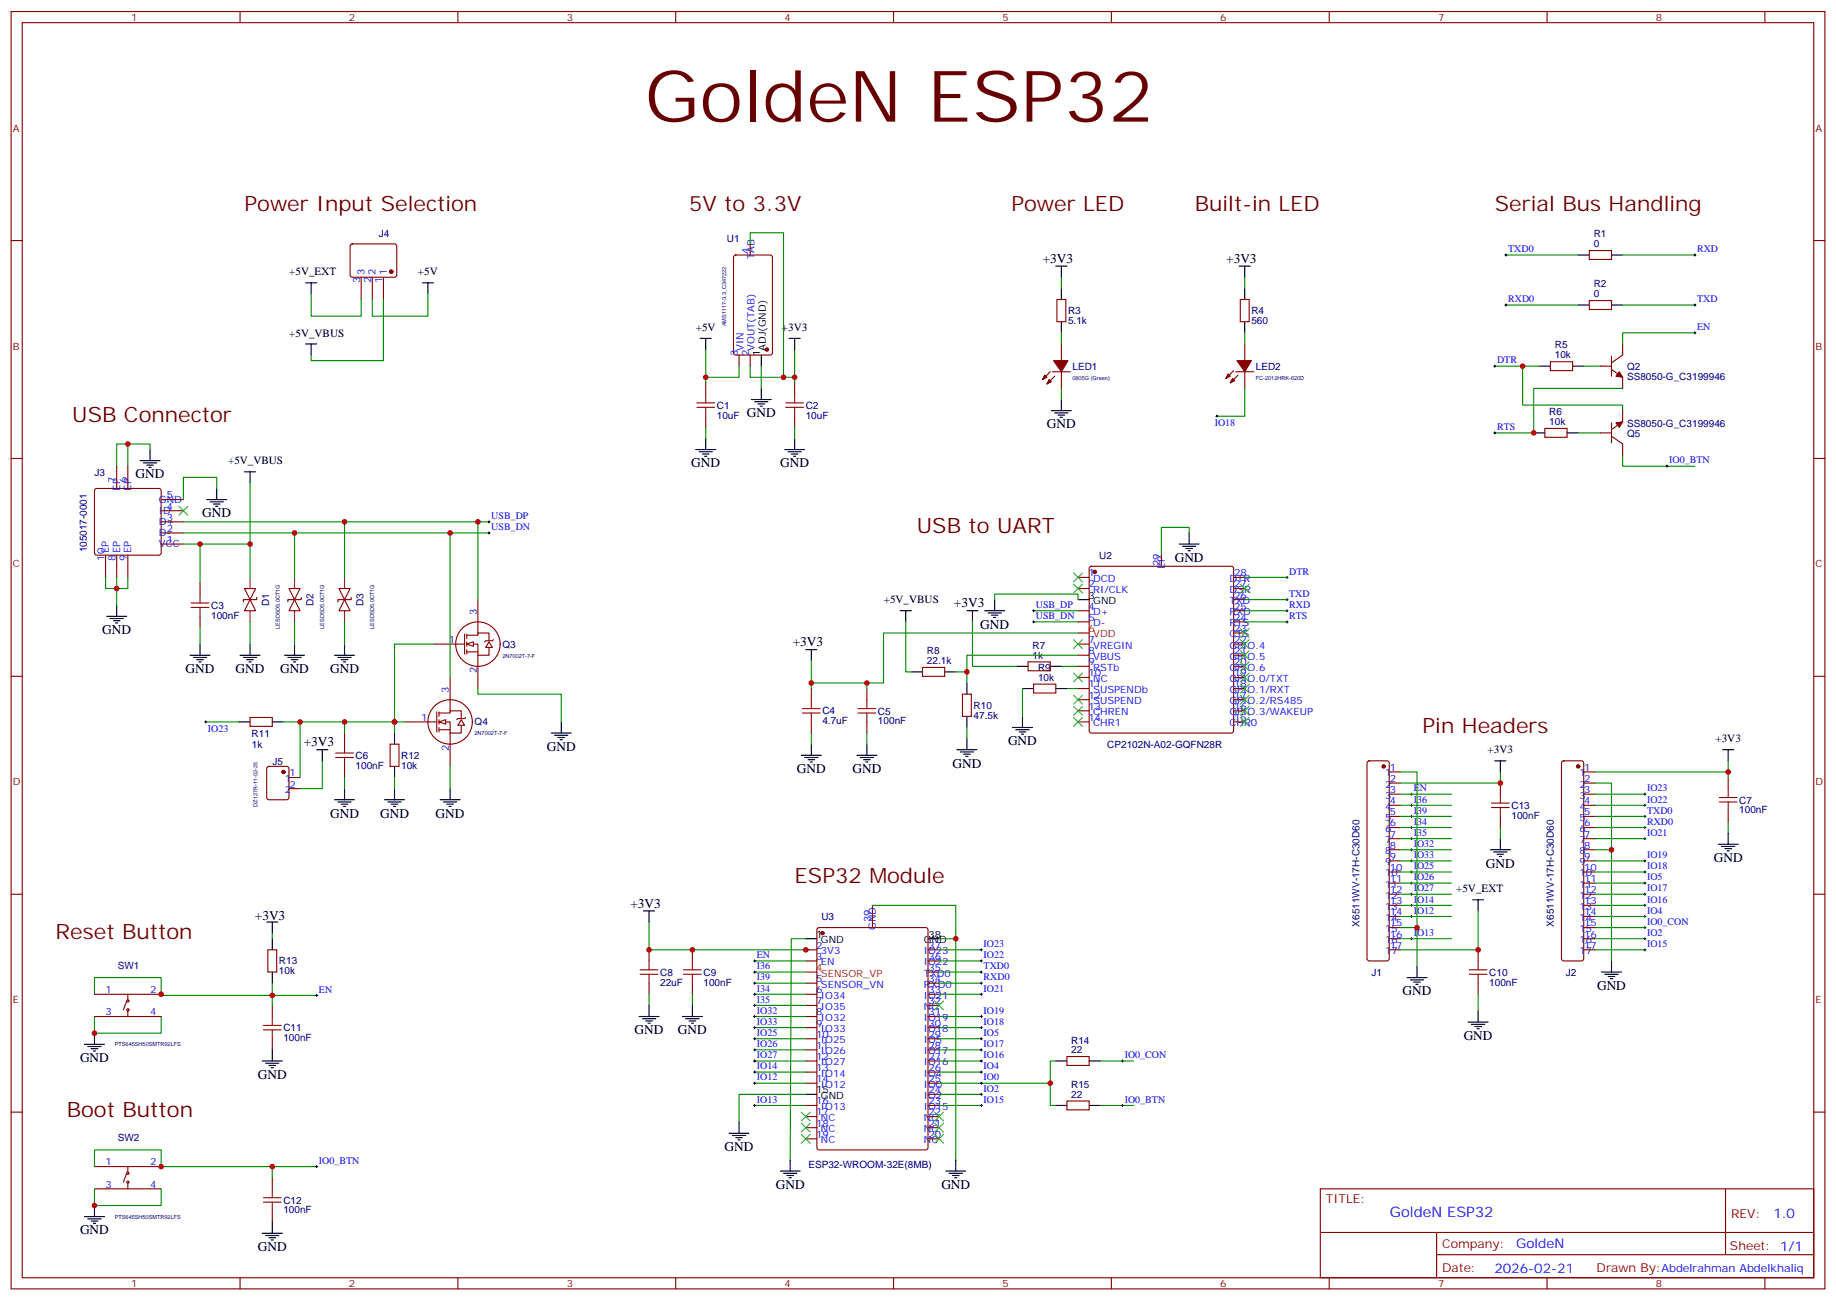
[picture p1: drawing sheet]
<svg xmlns="http://www.w3.org/2000/svg" width="583mm" height="413mm" viewBox="0 0 583 413" stroke-linecap="round" stroke-linejoin="round" font-family="sans-serif">
<g fill="none" stroke="#870000" stroke-width=".35">
<path d="M3.5 3.7h575.8v405.3h-575.8zM7.1 7.2h568.6v398.3h-568.6zM76.2 3.7v3.5M145.3 3.7v3.5M214.5 3.7v3.5M283.6 3.7v3.5M352.8 3.7v3.5M421.9 3.7v3.5M491.1 3.7v3.5M560.2 3.7v3.5M3.5 76.3h3.6M111.4 77.6l.4-.2h13.4l.5 .2 .2 .5v9.5l-.7 .4-13.6-.1-.5-.6v-9.2z"/>
<path d="M238.1 77.4v3.5M504.5 79.5h7v2.8h-7zM575.7 76.3h3.6M114.7 88v7M118.2 88v7M121.7 88v7M233.1 81.1l.4-.2h11l.6 .5 .1 30.6-.5 .6-11.2 .1-.6-.5-.1-30.6zM335.5 95h2.8v7.1h-2.8zM393.7 95h2.8v7.1h-2.8zM504.5 95.4h7v2.8h-7zM234.6 112.7v3.5M238.1 112.7v3.5"/>
<path d="M333.4 118l-2.5 2.4M334.1 118h5.6M334.8 119.4l-2.5 2.4M336.9 109.1v5.3M336.9 118v5.3M391.6 117.6l-2.5 2.5M392.3 118h5.6M393 119l-2.5 2.5M395.1 109.1v5.3M395.1 118v5.3M492.1 114.8h7.1v2.8h-7.1zM224 121.5v3.5"/>
<path d="M224 132.1v3.5M252.2 121.5v3.5M252.2 132.1v3.5M490.4 136h7v2.8h-7zM3.5 145.5h3.6M30.2 155.2l.5-.2h19.7l.5 .2 .3 .5v19.8l-.3 .5-.5 .2h-19.7l-.5-.3-.2-.4v-19.8zM37 148v7M40.6 148v7M51.2 158.5h7M575.7 145.5h3.6M33.5 176.2v7M37 176.2v7"/>
<path d="M40.6 176.2v7M51.2 172.6h7M51.2 169.1h7M51.2 165.6h7M51.2 162.1h7M346 179.9l.4-.2h44.5l.5 .2 .2 .5v51.5l-.3 .5-.4 .2h-44.5l-.5-.2-.2-.5v-51.5zM368.7 176.2v3.5M63.5 185v3.5M63.5 195.6v3.5M77.6 186.8h3.5l-1.7 3.5zM79.4 190.3l1.7 3.5h-3.5zM81.5 189.6v.7h-4.2v.7"/>
<path d="M91.7 186.8h3.5l-1.7 3.5zM93.5 190.3l1.7 3.5h-3.5zM95.6 189.6v.7h-4.2v.7M107.6 186.8h3.5l-1.7 3.5zM109.4 190.3l1.7 3.5h-3.5zM111.5 189.6v.7h-4.3v.7M342.2 183.2h3.5M342.2 186.8h3.5M342.2 193.8h3.5M342.2 197.3h3.5M391.6 183.2h3.5M391.6 186.8h3.5"/>
<path d="M391.6 193.8h3.5M391.6 197.3h3.5M391.6 190.3h3.5M3.5 214.6h3.6M142.9 215v10.6M257.5 218.5v3.5M275.2 218.5v3.5M292.8 211.8h7.1v2.8h-7.1zM326.3 210h7.1v2.9h-7.1zM328.1 217.1h7v2.8h-7zM342.2 204.4h3.5M342.2 207.9h3.5"/>
<path d="M342.2 211.5h3.5M342.2 215h3.5M342.2 218.5h3.5M391.6 204.4h3.5M391.6 207.9h3.5M391.6 211.5h3.5M391.6 215h3.5M391.6 218.5h3.5M391.6 200.9h3.5M575.7 214.6h3.6M128.8 229.1h9.8M138.6 225.9v6.4"/>
<path d="M139.3 226.3h3.6v-.7h3.5v2.4M139.3 229.1h3.6v3.5h3.5v-2.4M139.3 231.6h3.6M139.3 225.9v1.4M139.3 228.4v1.4M139.3 230.9v1.4M142.9 232.6v10.6M257.5 229.1v3.5M275.2 229.1v3.5M305.5 220.3h2.8v7h-2.8zM342.2 222h3.5M342.2 225.6h3.5"/>
<path d="M342.2 229.1h3.5M391.6 222h3.5M391.6 225.6h3.5M391.6 229.1h3.5M434.2 241.6l.4-.2h5.7l.5 .2 .2 .5v62.1l-.3 .5-.4 .2h-5.7l-.5-.2-.2-.5v-62.1zM441 245h3.5M441 248.5h3.5M441 252h3.5M441 255.6h3.5M441 259.1h3.5M495.9 241.6l.5-.2h5.6l.5 .2 .2 .5v62.1l-.2 .5-.5 .2h-5.6l-.5-.2-.2-.5v-62.1zM502.7 245h3.5"/>
<path d="M502.7 248.5h3.5M502.7 252h3.5M502.7 255.6h3.5M502.7 259.1h3.5M548.6 246.7v3.6M548.6 257.3v3.5M441 262.6h3.5M441 266.1h3.5M441 269.7h3.5M441 273.2h3.5M441 276.7h3.5M502.7 262.6h3.5"/>
<path d="M502.7 266.1h3.5M502.7 269.7h3.5M502.7 273.2h3.5M502.7 276.7h3.5M3.5 283.8h3.6M259.5 294.6l.5-.2h33.9l.6 .4 .1 69.4-.5 .7h-34.1l-.7-.4v-69.4zM276.9 287.3v7.1M441 283.8h3.5M441 280.2h3.5M441 287.3h3.5M441 290.8h3.5M441 294.4h3.5"/>
<path d="M441 297.9h3.5M502.7 283.8h3.5M502.7 280.2h3.5M502.7 287.3h3.5M502.7 290.8h3.5M502.7 294.4h3.5M502.7 297.9h3.5M575.7 283.8h3.6M30 315.5h21.2M40.2 317.6l-1 2.9M40.6 315.5v1.8M85 301.4h2.8v7.1h-2.8z"/>
<path d="M86.4 319.1v3.5M206 301.4v3.5M206 312v3.5M219.8 301.4v3.5M219.8 312v3.5M255.8 301.4h3.5M255.8 304.9h3.5M255.8 312h3.5M255.8 315.5h3.5M255.8 319.1h3.5M294.6 301.4h3.5M294.6 304.9h3.5"/>
<path d="M294.6 308.5h3.5M294.6 312h3.5M294.6 315.5h3.5M294.6 319.1h3.5M441 301.4h3.5M469.2 301.4v3.5M469.2 312v3.5M502.7 301.4h3.5M30 322.6h21.2M40.6 320.8v1.8M86.4 329.6v3.6M255.8 322.6h3.5"/>
<path d="M255.8 326.1h3.5M255.8 329.6h3.5M255.8 333.2h3.5M255.8 336.7h3.5M294.6 322.6h3.5M294.6 326.1h3.5M294.6 329.6h3.5M294.6 333.2h3.5M294.6 336.7h3.5M338.7 335.3h7v2.8h-7zM3.5 352.9h3.6M255.8 340.2h3.5"/>
<path d="M255.8 343.7h3.5M255.8 350.8h3.5M255.8 354.3h3.5M255.8 357.9h3.5M294.6 340.2h3.5M294.6 343.7h3.5M294.6 347.3h3.5M294.6 350.8h3.5M294.6 354.3h3.5M294.6 357.9h3.5M338.7 349.4h7v2.8h-7zM575.7 352.9h3.6"/>
<path d="M30 377.3h21.2M30 370.2h21.2M40.2 372.3l-1 2.8M40.6 370.2v1.8M40.6 375.5v1.8M86.4 373.7v3.6M255.8 361.4h3.5M294.6 361.4h3.5M419.1 377.3h156.6v28.2h-156.6zM547.7 377.3v20.9M86.4 384.3v3.5M419.1 391.1h156.5"/>
<path d="M456 398.2h119.6M456 391.1v14.1M76.2 405.5v3.5M145.3 405.5v3.5M214.5 405.5v3.5M283.6 405.5v3.5M352.8 405.5v3.5M421.9 405.5v3.5M491.1 405.5v3.5M560.2 405.5v3.5"/>
<circle cx="142.9" cy="229.1" r="7.1"/>
<circle cx="40.6" cy="317.6" r=".35"/>
<circle cx="40.6" cy="320.5" r=".35"/>
<circle cx="40.6" cy="372.3" r=".35"/>
<circle cx="40.6" cy="375.1" r=".35"/>
</g>
<g fill="none" stroke="#000" stroke-width=".35">
<path d="M97 89.7h3.5M98.8 89.7v3.6M134.1 89.7h3.5M135.8 89.7v3.6M335.1 84.5h3.6M336.9 84.5v3.5M336.9 91.5v3.5M393.3 84.5h3.6M395.1 84.5v3.5M395.1 91.5v3.5M500.9 96.8h3.6M500.9 80.9h3.6"/>
<path d="M511.5 96.8h3.6M511.5 80.9h3.6M97 109.1h3.5M98.8 109.1v3.6M222.2 107.4h3.6M224 107.4v3.5M241.7 112.7v3.5M250.5 107.4h3.5M252.2 107.4v3.5M336.9 102.1v3.5M395.1 102.1v3.5M488.6 116.2h3.5"/>
<path d="M499.2 116.2h3.5M224 139.1v3.6M238.5 126.8h6.3M239.5 127.5h4.3M240.6 128.2h2.1M241.3 128.9h.7M241.7 123.3v3.5M252.2 139.1v3.6M333.7 130.3h6.4M334.8 131h4.2M335.8 131.7h2.2M336.5 132.4h.8"/>
<path d="M336.9 126.8v3.5M486.8 137.4h3.6M497.4 137.4h3.5M44.4 146.2h6.4M45.5 146.9h4.2M46.6 147.6h2.1M47.3 148.3h.7M47.6 142.7v3.5M65.6 158.5h6.4M66.7 159.2h4.2M67.7 159.9h2.1M68.8 155v3.5"/>
<path d="M77.6 149.7h3.5M79.4 149.7v3.5M220.8 142.7h6.4M221.9 143.4h4.2M223 144.1h2.1M223.7 144.8h.7M249.1 142.7h6.3M250.1 143.4h4.3M251.2 144.1h2.1M251.9 144.8h.7M68.4 160.7h.7M374.3 172.6h6.3"/>
<path d="M375.4 173.4h4.2M376.4 174.1h2.1M377.1 174.8h.7M377.5 169.1v3.5M33.9 195.6h6.3M34.9 196.3h4.3M36 197h2.1M36.7 197.7h.7M37 192.1v3.5M285.8 193.8h3.5M287.5 193.8v3.5M306.9 193.8h3.5"/>
<path d="M308.7 193.8v3.5M312.6 193.8h6.3M313.6 194.5h4.3M314.7 195.2h2.1M315.4 195.9h.7M315.7 190.3v3.5M342.2 190.3h3.5M60.3 207.9h6.4M61.4 208.6h4.2M62.4 209.3h2.2M63.1 210h.8M63.5 204.4v3.5"/>
<path d="M76.2 207.9h6.3M77.3 208.6h4.2M78.3 209.3h2.1M79 210h.7M79.4 204.4v3.5M90.3 207.9h6.4M91.4 208.6h4.2M92.4 209.3h2.1M93.1 210h.7M93.5 204.4v3.5M106.2 207.9h6.3M107.2 208.6h4.3"/>
<path d="M108.3 209.3h2.1M109 210h.7M109.4 204.4v3.5M255.8 206.2h3.5M257.5 206.2v3.5M289.3 213.2h3.5M299.9 213.2h3.5M306.9 216.7v3.6M322.8 211.5h3.5M324.6 218.5h3.5M333.4 211.5h3.5M335.1 218.5h3.6"/>
<path d="M254.4 239.7h6.3M257.5 236.1v3.6M272 239.7h6.3M275.2 236.1v3.6M303.7 237.9h6.4M304.8 238.6h4.2M305.9 239.3h2.1M306.9 227.3v3.6M306.9 234.4v3.5M321.4 230.9h6.3M322.4 231.6h4.3M323.5 232.3h2.1"/>
<path d="M324.2 233h.7M324.6 227.3v3.6M546.8 237.9h3.5M548.6 237.9v3.5M255.4 240.4h4.2M256.5 241.1h2.1M257.2 241.8h.7M273 240.4h4.3M274.1 241.1h2.1M274.8 241.8h.7M306.6 240h.7M545.4 267.9h6.3"/>
<path d="M546.5 268.6h4.2M547.5 269.3h2.1M548.2 270h.7M548.6 264.4v3.5M84.7 292.6h3.5M86.4 292.6v3.5M86.4 297.9v3.5M204.3 289.1h3.5M206 289.1v3.5M255.8 297.9h3.5M294.6 297.9h3.5M467.4 285.5h3.6"/>
<path d="M469.2 285.5v3.6M86.4 308.5v3.5M206 319.1v3.5M219.8 319.1v3.5M446.6 310.2h6.4M447.7 310.9h4.2M448.7 311.6h2.1M449.4 312.3h.7M449.8 306.7v3.5M508.4 308.5h6.3M509.4 309.2h4.2M510.5 309.9h2.1"/>
<path d="M511.2 310.6h.7M511.5 304.9v3.6M26.8 331.4h6.4M27.9 332.1h4.2M28.9 332.8h2.1M29.6 333.5h.7M30 327.9v3.5M83.3 336.7h6.3M84.3 337.4h4.2M85.4 338.1h2.1M86.1 338.8h.7M86.4 333.2v3.5"/>
<path d="M202.8 322.6h6.4M203.9 323.3h4.2M205 324h2.1M205.7 324.7h.7M216.6 322.6h6.4M217.7 323.3h4.2M218.7 324h2.1M219.4 324.7h.7M335.1 336.7h3.6M345.7 336.7h3.5M466 324.3h6.4M467.1 325h4.2"/>
<path d="M468.1 325.8h2.2M468.8 326.5h.7M469.2 320.8v3.5M255.8 347.3h3.5M335.1 350.8h3.6M345.7 350.8h3.5M247.6 371.6h6.4M248.7 372.3h4.2M249.8 373h2.1M250.5 373.7h.7M250.8 368.1v3.5M300.2 371.6h6.4"/>
<path d="M301.3 372.3h4.2M302.3 373h2.1M303 373.7h.7M303.4 368.1v3.5M26.8 386.1h6.4M27.9 386.8h4.2M28.9 387.5h2.1M29.6 388.2h.7M30 382.6v3.5M83.3 391.4h6.3M84.3 392.1h4.2M85.4 392.8h2.1"/>
<path d="M86.1 393.5h.7M86.4 387.8v3.6"/>
</g>
<path d="M342.2 200.9h3.5M255.8 308.5h3.5" fill="none" stroke="#f00" stroke-width=".35"/>
<g fill="#870000" stroke="#870000" stroke-width=".35">
<path d="M333 120.4l.7 .7-1.4 .7z"/>
<path d="M331.6 119l.7 .7-1.4 .7z"/>
<path d="M334.4 114.4h4.6l-2.1 3.6z"/>
<path d="M391.2 120.1l.7 .7-1.4 .7z"/>
<path d="M389.8 118.7l.7 .7-1.4 .7z"/>
<path d="M392.6 114.4h4.6l-2.1 3.6z"/>
<circle cx="261.1" cy="296.1" r=".53"/>
<circle cx="347.5" cy="181.5" r=".53"/>
<circle cx="243.4" cy="110.9" r=".53"/>
<circle cx="124.2" cy="86.2" r=".53"/>
<circle cx="439.2" cy="243.2" r=".53"/>
<circle cx="500.9" cy="243.2" r=".53"/>
</g>
<path d="M79.4 183.2v3.6M79.4 193.8v3.5M93.5 183.2v3.6M93.5 193.8v3.5M109.4 183.2v3.6M109.4 193.8v3.5" fill="none" stroke="#8c2424" stroke-width=".35"/>
<g fill="none" stroke="#a10000" stroke-width=".35">
<path d="M221.2 129.3h5.6M221.2 127.8h5.6M224 125v2.8M224 129.3v2.8M249.4 129.3h5.7M249.4 127.8h5.7M252.2 125v2.8M252.2 129.3v2.8M60.7 191.3h5.6M60.7 192.8h5.6M63.5 188.5v2.8M63.5 192.8v2.8"/>
<path d="M254.7 224.9h5.6M254.7 226.3h5.6M257.5 222v2.9M257.5 226.3v2.8M272.3 224.9h5.7M272.3 226.3h5.7M275.2 222v2.9M275.2 226.3v2.8M545.7 253.1h5.7M545.7 254.5h5.7M548.6 250.3v2.8M548.6 254.5v2.8"/>
<path d="M203.2 307.8h5.6M203.2 309.2h5.6M206 304.9v2.9M206 309.2v2.8M217 307.8h5.6M217 309.2h5.6M219.8 304.9v2.9M219.8 309.2v2.8M466.4 307.8h5.6M466.4 309.2h5.6M469.2 304.9v2.9M469.2 309.2v2.8"/>
<path d="M83.6 325.4h5.7M83.6 326.8h5.7M86.4 322.6v2.8M86.4 326.8v2.8M86.4 377.3v2.8M83.6 380.1h5.7M83.6 381.5h5.7M86.4 381.5v2.8"/>
</g>
<g fill="none" stroke="#008700" stroke-width=".35">
<path d="M238.1 77.4v-3.5h10.6v45.8M98.8 93.3v7h15.9v-5.3M121.7 95v19.4h-22.9v-1.7M135.8 93.3v7h-17.6v-5.3M336.9 88v3.5M395.1 88v3.5M478 80.9h22.9M478 96.8h22.9M515.1 80.9h22.9M515.1 96.8h22.9M224 110.9v8.8h10.6v-3.5M224 119.7v1.8"/>
<path d="M241.7 116.2v7.1M252.2 110.9v8.8h-14.1v-3.5M252.2 119.7v1.8M336.9 105.6v3.5M395.1 105.6v3.5M474.5 116.2h8.8M488.6 116.2h-5.3v12.4h31.8v1.7M502.7 116.2h5.3M538 105.6h-22.9v3.5M224 135.6v3.5M252.2 135.6v3.5M336.9 123.3v3.5"/>
<path d="M395.1 123.3v8.8h-8.8M500.9 137.4h7.1M515.1 123.3h-28.3v14.1h-12.3M37 148v-7.1h3.6v7.1M40.6 140.9h7v1.8M68.8 155v-3.5h-10.6v7M79.4 153.2v19.4M515.1 144.4v3.6h22.9M58.2 172.6h21.2v10.6M58.2 169.1h97M58.2 165.6h97M63.5 172.6v12.4"/>
<path d="M93.5 169.1v14.1M109.4 165.6v17.6M377.5 169.1v-1.7h-8.8v8.8M33.5 183.2v3.6h7.1v-3.6M37 183.2v8.9M63.5 199.1v5.3M79.4 197.3v7.1M93.5 197.3v7.1M109.4 197.3v7.1M287.5 197.3v15.9h1.8M308.7 197.3v14.2h14.1M315.7 190.3v-1.8h26.5v1.8"/>
<path d="M328.1 193.8h14.1M328.1 197.3h14.1M395.1 193.8h13.4M395.1 197.3h13.4M395.1 190.3h13.4M395.1 183.2h13.4M257.5 209.7v7M275.2 216.7v1.8M303.4 213.2h3.5v3.5M324.6 218.5v8.8M336.9 211.5h5.3M338.7 218.5h3.5"/>
<path d="M342.2 207.9h-35.3v5.3M342.2 200.9h-61.7v15.8h-23v1.8M257.5 232.6v3.5M275.2 232.6v3.5M306.9 230.9v3.5M444.5 245h5.3v61.7M444.5 259.1h16.2M444.5 255.6h16.2M444.5 252h16.2M506.2 248.5h5.3v56.4M506.2 245h42.4v1.7M506.2 259.1h15.9"/>
<path d="M506.2 255.6h15.9M506.2 252h15.9M548.6 241.4v3.6M444.5 276.7h16.2M444.5 273.2h16.2M444.5 269.7h16.2M444.5 266.1h16.2M444.5 262.6h16.2M506.2 276.7h15.9M506.2 273.2h15.9M506.2 269.7h5.3M506.2 266.1h15.9"/>
<path d="M506.2 262.6h15.9M548.6 260.8v3.6M206 292.6v8.8M255.8 297.9h-4.6l-.4 70.2M276.9 287.3h26.5v10.6M298.1 297.9h5.3v70.2M444.5 297.9h16.2M444.5 290.8h16.2M444.5 287.3h16.2M444.5 283.8h16.2M444.5 280.2h16.2M444.5 294.4h5.3"/>
<path d="M469.2 289.1v12.3h-24.7M506.2 297.9h15.9M506.2 290.8h15.9M506.2 287.3h15.9M506.2 283.8h15.9M506.2 280.2h15.9M506.2 294.4h15.9M30 315.5v-5.3h21.2v5.7h49.3M205.7 301.4h51.1M206 315.5v3.6M219.8 315.5v3.6M239.5 304.9h16.3"/>
<path d="M239.5 308.5h16.3M239.5 312h16.3M239.5 315.5h16.3M239.5 319.1h16.3M298.1 304.9h13.4M298.1 301.4h13.4M298.1 308.5h13.4M298.1 312h13.4M298.1 315.5h13.4M469.2 315.5v5.3M506.2 301.4h15.9M30 322.6v5.3h21.2v-5.3"/>
<path d="M239.5 322.6h16.3M239.5 326.1h16.3M239.5 329.6h16.3M239.5 333.2h16.3M239.5 336.7h16.3M298.1 322.6h13.4M298.1 326.1h13.4M298.1 329.6h13.4M298.1 333.2h13.4M298.1 336.7h13.4M335.1 336.7h-1.7v7h-35.3M349.2 336.7h10.6"/>
<path d="M239.5 340.2h16.3M239.5 343.7h16.3M239.5 350.8h16.3M298.1 340.2h13.4M298.1 350.8h13.4M298.1 347.3h13.4M333.4 343.7v7.1h1.7M349.2 350.8h10.6M30 370.2v-5.3h21.2v5.3h49.3M30 377.3v5.3h21.2v-5.3M86.4 370.2v3.5"/>
</g>
<g fill="none" stroke="#000" stroke-width=".32">
<path d="M477.7 80.9h.7M477.7 96.8h.7M478 80.6v.7M478 96.4v.8M537.6 80.9h.7M537.6 96.8h.7M538 80.6v.7M538 96.4v.8M474.1 116.2h.7M474.5 115.9v.7M537.6 105.6h.7M538 105.3v.7"/>
<path d="M385.9 132.1h.7M386.3 131.7v.7M474.1 137.4h.7M474.5 137v.7M528.8 148h.7M529.2 147.6v.7M154.9 169.1h.7M154.9 165.6h.7M155.2 165.2v.7M155.2 168.8v.7M327.7 193.8h.7M327.7 197.3h.7"/>
<path d="M328.1 193.5v.7M328.1 197v.7M408.2 193.8h.7M408.2 197.3h.7M408.2 190.3h.7M408.2 183.2h.7M408.5 182.9v.7M408.5 189.9v.7M408.5 193.5v.7M408.5 197v.7M447.7 255.6h.7M447.7 259.1h.7"/>
<path d="M447.7 252h.7M448 251.7v.7M448 255.2v.7M448 258.7v.7M521.8 255.6h.7M521.8 259.1h.7M521.8 252h.7M522.1 251.7v.7M522.1 255.2v.7M522.1 258.7v.7M447.7 262.6h.7M447.7 266.1h.7"/>
<path d="M447.7 269.7h.7M447.7 273.2h.7M447.7 276.7h.7M448 262.3v.7M448 265.8v.7M448 269.3v.7M448 272.8v.7M448 276.4v.7M448 279.9v.7M521.8 262.6h.7M521.8 266.1h.7M521.8 273.2h.7"/>
<path d="M521.8 276.7h.7M522.1 262.3v.7M522.1 265.8v.7M522.1 272.8v.7M522.1 276.4v.7M522.1 279.9v.7M447.7 283.8h.7M447.7 280.2h.7M447.7 287.3h.7M447.7 297.9h.7M447.7 290.8h.7M448 283.4v.7"/>
<path d="M448 286.9v.8M448 290.5v.7M448 297.5v.7M521.8 283.8h.7M521.8 280.2h.7M521.8 287.3h.7M521.8 297.9h.7M521.8 290.8h.7M521.8 294.4h.7M522.1 283.4v.7M522.1 286.9v.8M522.1 290.5v.7"/>
<path d="M522.1 294v.7M522.1 297.5v.7M100.2 315.9h.7M100.5 315.5v.7M239.2 304.9h.7M239.2 315.5h.7M239.2 319.1h.7M239.2 312h.7M239.2 308.5h.7M239.5 304.6v.7M239.5 308.1v.7M239.5 311.6v.7"/>
<path d="M239.5 315.2v.7M239.5 318.7v.7M311.1 304.9h.8M311.1 315.5h.8M311.1 301.4h.8M311.1 312h.8M311.1 308.5h.8M311.5 301.1v.7M311.5 304.6v.7M311.5 308.1v.7M311.5 311.6v.7M311.5 315.2v.7"/>
<path d="M521.8 301.4h.7M522.1 301.1v.7M239.2 336.7h.7M239.2 333.2h.7M239.2 326.1h.7M239.2 322.6h.7M239.2 329.6h.7M239.5 322.2v.7M239.5 325.8v.7M239.5 329.3v.7M239.5 332.8v.7M239.5 336.3v.7"/>
<path d="M239.5 339.9v.7M311.1 336.7h.8M311.1 333.2h.8M311.1 326.1h.8M311.1 322.6h.8M311.1 329.6h.8M311.5 322.2v.7M311.5 325.8v.7M311.5 329.3v.7M311.5 332.8v.7M311.5 336.3v.7M311.5 339.9v.7"/>
<path d="M356 336.7h.7M356.3 336.3v.7M239.2 343.7h.7M239.2 350.8h.7M239.2 340.2h.7M239.5 343.4v.7M239.5 350.4v.8M311.1 343.7h.8M311.1 350.8h.8M311.1 340.2h.8M311.1 347.3h.8M311.5 343.4v.7"/>
<path d="M311.5 346.9v.7M311.5 350.4v.8M356 350.8h.7M356.3 350.4v.8M100.2 370.2h.7M100.5 369.9v.7"/>
</g>
<g fill="#fff" stroke="#870000" stroke-width=".35">
<path d="M139.3 229.1l2.2-.7v1.4z"/>
<path d="M146.4 228.4l1.1 1.8h-2.2z"/>
</g>
<g fill="none" stroke="#870000" stroke-width=".35">
<path d="M151.7 190.3v10.6M137.6 204.4h9.9M147.5 201.2v6.4M148.2 201.6h3.5v-.7h3.5v2.4M148.2 204.4h3.5v3.5h3.5v-2.4M148.2 206.9h3.5M148.2 201.2v1.4M148.2 203.7v1.4M148.2 206.2v1.4M151.7 207.9v10.6M147.8 227.7l-.3 .3h-2.2l-.3 .4"/>
<circle cx="151.7" cy="204.4" r="7.1"/>
</g>
<g fill="#fff" stroke="#870000" stroke-width=".35">
<path d="M148.2 204.4l2.1-.7v1.4z"/>
<path d="M155.2 203.7l1.1 1.8h-2.1z"/>
</g>
<g fill="none" stroke="#870000" stroke-width=".35">
<path d="M508 116.2h3.5M511.5 113v6.4M511.5 117.3l3.6 2.4v3.6M515.1 109.1v3.6l-3.6 2.4M508 137.4h3.5M511.5 134.2v6.3M511.5 138.4l3.6 2.5v3.5M515.1 130.3v3.5l-3.6 2.5M156.6 203l-.3 .3h-2.1l-.4 .4M79.4 227.7h7v2.8h-7zM109.4 232.6v3.5M123.8 236.1h2.8v7.1h-2.8z"/>
<path d="M84.9 243.4l.5-.2h5.6l.7 .4v9.5l-.4 .6-5.9 .1-.7-.5v-9.4zM91.7 246.7h3.5M91.7 250.3h3.5M109.4 243.2v3.5M476.2 248.5v3.5M476.2 259.1v3.5"/>
</g>
<g fill="none" stroke="#008700" stroke-width=".35">
<path d="M142.9 169.1v45.9M151.7 165.6v24.7M137.6 204.4h-12.4v24.7h3.6M151.7 218.5v1.8h26.5v8.8M65.3 229.1h10.5M90 229.1h19.4M95.2 229.1v17.6M109.4 232.6v-3.5h15.8v3.5M102.3 241.4v8.9h-7.1M109.4 246.7v3.6M125.2 246.7v3.6M142.9 243.2v7.1"/>
<path d="M476.2 245v3.5h-31.7M476.2 262.6v3.5M86.4 296.1v1.8M86.4 312v7.1M255.8 347.3h-21.2v8.8"/>
</g>
<path d="M106.5 239h5.7M109.4 236.1v2.9M106.5 240.4h5.7M109.4 240.4v2.8M473.4 254.8h5.7M473.4 256.3h5.7M476.2 252v2.8M476.2 256.3v2.8" fill="none" stroke="#a10000" stroke-width=".35"/>
<g fill="none" stroke="#000" stroke-width=".35">
<path d="M75.8 229.1h3.6M86.4 229.1h3.6M100.5 237.9h3.6M102.3 237.9v3.5M125.2 232.6v3.5M175 232.6h6.3M176 233.3h4.3M177.1 234h2.1M177.8 234.7h.7M178.2 229.1v3.5M106.2 253.8h6.3M107.2 254.5h4.3"/>
<path d="M108.3 255.2h2.1M109 255.9h.7M109.4 250.3v3.5M122.1 253.8h6.3M123.1 254.5h4.3M124.2 255.2h2.1M124.9 255.9h.7M125.2 243.2v3.5M125.2 250.3v3.5M139.7 253.8h6.3M140.8 254.5h4.2M141.8 255.2h2.1"/>
<path d="M142.5 255.9h.7M142.9 250.3v3.5M474.5 241.4h3.5M476.2 241.4v3.6M473.1 269.7h6.3M474.1 270.4h4.3M475.2 271.1h2.1M475.9 271.8h.7M476.2 266.1v3.6M231.4 359.6h6.4M234.6 356.1v3.5M232.5 360.3h4.2"/>
<path d="M233.5 361h2.2M234.2 361.7h.7"/>
</g>
<path d="M64.9 229.1h.7M65.3 228.7v.7" fill="none" stroke="#000" stroke-width=".32"/>
<g fill="#870000" stroke="#870000" stroke-width=".35">
<path d="M514 118l1.1 1.7-2.2-.3z"/>
<path d="M512.9 134.2l2.2-.4-1.1 1.8z"/>
<circle cx="90" cy="245" r=".53"/>
</g>
<g fill="none" stroke="#3c3" stroke-width=".35">
<path d="M56.8 160.7l2.8 2.8M59.6 160.7l-2.8 2.8M340.8 181.8l2.8 2.8M340.8 185.3l2.8 2.9M343.6 181.8l-2.8 2.8M343.6 185.3l-2.8 2.9M393.7 185.3l2.8 2.9M393.7 199.5l2.8 2.8M396.5 185.3l-2.8 2.9M396.5 199.5l-2.8 2.8M340.8 203l2.8 2.8M340.8 213.6l2.8 2.8"/>
<path d="M343.6 203l-2.8 2.8M343.6 213.6l-2.8 2.8M393.7 203l2.8 2.8M393.7 206.5l2.8 2.8M393.7 210l2.8 2.9M393.7 213.6l2.8 2.8M393.7 217.1l2.8 2.8M396.5 203l-2.8 2.8M396.5 206.5l-2.8 2.8M396.5 210l-2.8 2.9M396.5 213.6l-2.8 2.8M396.5 217.1l-2.8 2.8"/>
<path d="M340.8 220.6l2.8 2.8M340.8 224.2l2.8 2.8M340.8 227.7l2.8 2.8M343.6 220.6l-2.8 2.8M343.6 224.2l-2.8 2.8M343.6 227.7l-2.8 2.8M393.7 220.6l2.8 2.8M393.7 224.2l2.8 2.8M393.7 227.7l2.8 2.8M396.5 220.6l-2.8 2.8M396.5 224.2l-2.8 2.8M396.5 227.7l-2.8 2.8"/>
<path d="M296.7 317.6l2.8 2.9M299.5 317.6l-2.8 2.9M254.4 352.9l2.8 2.8M254.4 356.4l2.8 2.9M254.4 360l2.8 2.8M257.2 356.4l-2.8 2.9M257.2 360l-2.8 2.8M257.2 352.9l-2.8 2.8M296.7 360l2.8 2.8M296.7 356.4l2.8 2.9M296.7 352.9l2.8 2.8M299.5 360l-2.8 2.8"/>
<path d="M299.5 356.4l-2.8 2.9M299.5 352.9l-2.8 2.8"/>
</g>
<g fill="#c00">
<circle cx="30" cy="382.6" r=".88"/>
<circle cx="51.2" cy="370.2" r=".88"/>
<circle cx="86.4" cy="370.2" r=".88"/>
<circle cx="51.2" cy="315.5" r=".88"/>
<circle cx="30" cy="327.9" r=".88"/>
<circle cx="219.8" cy="301.4" r=".88"/>
<circle cx="255.8" cy="301.4" r=".88"/>
<circle cx="303.4" cy="297.9" r=".88"/>
<circle cx="206" cy="301.4" r=".88"/>
<circle cx="306.9" cy="213.2" r=".88"/>
<circle cx="275.2" cy="216.7" r=".88"/>
<circle cx="257.5" cy="216.7" r=".88"/>
<circle cx="63.5" cy="172.6" r=".88"/>
<circle cx="93.5" cy="169.1" r=".88"/>
<circle cx="109.4" cy="165.6" r=".88"/>
<circle cx="79.4" cy="172.6" r=".88"/>
<circle cx="37" cy="186.8" r=".88"/>
<circle cx="40.6" cy="140.9" r=".88"/>
<circle cx="483.3" cy="116.2" r=".88"/>
<circle cx="486.8" cy="137.4" r=".88"/>
<circle cx="224" cy="119.7" r=".88"/>
<circle cx="252.2" cy="119.7" r=".88"/>
<circle cx="248.7" cy="119.7" r=".88"/>
<circle cx="333.4" cy="343.7" r=".88"/>
<circle cx="511.5" cy="269.7" r=".88"/>
<circle cx="469.2" cy="301.4" r=".88"/>
<circle cx="449.8" cy="294.4" r=".88"/>
<circle cx="548.6" cy="245" r=".88"/>
<circle cx="151.7" cy="165.6" r=".88"/>
<circle cx="125.2" cy="229.1" r=".88"/>
<circle cx="142.9" cy="169.1" r=".88"/>
<circle cx="109.4" cy="229.1" r=".88"/>
<circle cx="95.3" cy="229.1" r=".88"/>
<circle cx="476.3" cy="248.5" r=".88"/>
<circle cx="86.4" cy="315.9" r=".88"/>
</g>
<text font-size="22.6" fill="#600" x="204.6" y="38.6">GoldeN ESP32</text>
<g font-size="6.7" fill="#600">
<text x="77.6" y="66.8">Power Input Selection</text>
<text x="218.7" y="66.8">5V to 3.3V</text>
<text x="321" y="66.8">Power LED</text>
<text x="379.2" y="66.8">Built-in LED</text>
<text x="474.5" y="66.8">Serial Bus Handling</text>
<text x="22.9" y="133.8">USB Connector</text>
<text x="291" y="169.1">USB to UART</text>
<text x="451.6" y="232.6">Pin Headers</text>
<text x="252.2" y="280.2">ESP32 Module</text>
<text x="17.6" y="297.9">Reset Button</text>
<text x="21.2" y="354.3">Boot Button</text>
</g>
<text font-size="4.6" fill="#00f" x="441.2" y="386.3">GoldeN ESP32</text>
<g font-size="4.2">
<text x="331" y="83.4">+3V3</text>
<text x="389.2" y="83.4">+3V3</text>
<text x="237.1" y="132.4">GND</text>
<text x="332.3" y="136">GND</text>
<text x="219.4" y="148.3">GND</text>
<text x="247.6" y="148.3">GND</text>
<text x="43" y="151.8">GND</text>
<text x="64.2" y="164.2">GND</text>
<text x="372.9" y="178.3">GND</text>
<text x="302.8" y="192.8">+3V3</text>
<text x="32.5" y="201.2">GND</text>
<text x="311.1" y="199.5">GND</text>
<text x="251.6" y="205.1">+3V3</text>
<text x="58.9" y="213.6">GND</text>
<text x="74.8" y="213.6">GND</text>
<text x="88.9" y="213.6">GND</text>
<text x="104.8" y="213.6">GND</text>
<text x="96.4" y="236.9">+3V3</text>
<text x="173.6" y="238.3">GND</text>
<text x="320" y="236.5">GND</text>
<text x="252.9" y="245.3">GND</text>
<text x="270.6" y="245.3">GND</text>
<text x="302.3" y="243.6">GND</text>
<text x="104.8" y="259.4">GND</text>
<text x="120.6" y="259.4">GND</text>
<text x="138.3" y="259.4">GND</text>
<text x="471.7" y="275.3">GND</text>
<text x="544" y="273.5">GND</text>
<text x="80.9" y="291.9">+3V3</text>
<text x="200.1" y="288">+3V3</text>
<text x="445.2" y="315.9">GND</text>
<text x="506.9" y="314.1">GND</text>
<text x="201.4" y="328.2">GND</text>
<text x="215.2" y="328.2">GND</text>
<text x="464.6" y="330">GND</text>
<text x="25.4" y="337">GND</text>
<text x="81.8" y="342.3">GND</text>
<text x="230" y="365.3">GND</text>
<text x="246.2" y="377.3">GND</text>
<text x="298.8" y="377.3">GND</text>
<text x="25.4" y="391.7">GND</text>
<text x="81.8" y="397">GND</text>
</g>
<g font-size="4.2" fill="#00f">
<text x="562.9" y="386.5">1.0</text>
<text x="481.3" y="396.1">GoldeN</text>
<text x="474.4" y="403.9">2026-02-21</text>
</g>
<g font-size="3.9" fill="#800">
<text x="420.9" y="381.8">TITLE:</text>
<text x="549.5" y="386.5">REV:</text>
<text x="457.8" y="396">Company:</text>
<text x="549.1" y="396.7">Sheet: 1/1</text>
<text x="457.8" y="403.7">Date:</text>
<text x="506.8" y="403.8">Drawn By:Abdelrahman Abdelkhaliq</text>
</g>
<g font-size="3.5">
<text x="91.8" y="87.4">+5V_EXT</text>
<text x="132.7" y="87.4">+5V</text>
<text x="91.8" y="106.8">+5V_VBUS</text>
<text x="220.9" y="105">+5V</text>
<text x="248.2" y="105">+3V3</text>
<text x="72.4" y="147.4">+5V_VBUS</text>
<text x="280.5" y="191.5">+5V_VBUS</text>
<text x="472.2" y="239.1">+3V3</text>
<text x="544.5" y="235.6">+3V3</text>
<text x="462.2" y="283.2">+5V_EXT</text>
</g>
<g font-size="3.2" fill="#800">
<text x="41.6" y="6.7">1</text>
<text x="110.8" y="6.7">2</text>
<text x="179.9" y="6.7">3</text>
<text x="249.1" y="6.7">4</text>
<text x="318.2" y="6.7">5</text>
<text x="387.3" y="6.7">6</text>
<text x="456.5" y="6.7">7</text>
<text x="525.6" y="6.7">8</text>
<text x="4.1" y="41.8">A</text>
<text x="576.3" y="41.8">A</text>
<text x="4.1" y="110.9">B</text>
<text x="576.3" y="110.9">B</text>
<text x="4.1" y="180.1">C</text>
<text x="576.3" y="180.1">C</text>
<text x="4.1" y="249.2">D</text>
<text x="576.3" y="249.2">D</text>
<text x="4.1" y="318.3">E</text>
<text x="576.3" y="318.3">E</text>
<text x="41.6" y="408.5">1</text>
<text x="110.8" y="408.5">2</text>
<text x="179.9" y="408.5">3</text>
<text x="249.1" y="408.5">4</text>
<text x="318.2" y="408.5">5</text>
<text x="387.3" y="408.5">6</text>
<text x="456.5" y="408.5">7</text>
<text x="525.6" y="408.5">8</text>
</g>
<g font-size="3.2" fill="#000080">
<text x="120.3" y="75.1">J4</text>
<text x="230.7" y="76.8">U1</text>
<text x="505.9" y="75.3">R1</text>
<text x="505.9" y="78.5">0</text>
<text x="505.9" y="94.3">0</text>
<text x="505.9" y="91.2">R2</text>
<text x="339" y="99.7">R3</text>
<text x="397.2" y="99.7">R4</text>
<text x="339" y="102.9">5.1k</text>
<text x="397.2" y="102.9">560</text>
<text x="493.5" y="113.7">10k</text>
<text x="493.5" y="110.6">R5</text>
<text x="340.4" y="117.3">LED1</text>
<text x="398.6" y="117.4">LED2</text>
<text x="516.5" y="117.4">Q2</text>
<text x="516.5" y="120.5">SS8050-G_C3199946</text>
<text x="227.5" y="129.7">C1</text>
<text x="255.8" y="129.7">C2</text>
<text x="491.8" y="131.7">R6</text>
<text x="227.5" y="132.8">10uF</text>
<text x="255.8" y="132.8">10uF</text>
<text x="491.8" y="134.9">10k</text>
<text x="516.5" y="135.6">SS8050-G_C3199946</text>
<text x="516.5" y="138.7">Q5</text>
<text x="30" y="150.9">J3</text>
<text x="27.6" y="175.3" transform="rotate(-90 27.6 175.3)">105017-0001</text>
<text x="348.9" y="177.4">U2</text>
<text x="67" y="196.3">100nF</text>
<text x="67" y="193.3">C3</text>
<text x="85.4" y="192.4" transform="rotate(-90 85.4 192.4)">D1</text>
<text x="99.5" y="192.4" transform="rotate(-90 99.5 192.4)">D2</text>
<text x="115.4" y="192.4" transform="rotate(-90 115.4 192.4)">D3</text>
<text x="159.5" y="205.5">Q3</text>
<text x="294.2" y="207.6">R8</text>
<text x="327.7" y="209">1k</text>
<text x="327.7" y="205.8">R7</text>
<text x="294.2" y="210.7">22.1k</text>
<text x="329.5" y="212.9">R9</text>
<text x="329.5" y="216">10k</text>
<text x="261.1" y="226.7">C4</text>
<text x="278.7" y="226.8">C5</text>
<text x="309" y="224.9">R10</text>
<text x="79.9" y="233.8">R11</text>
<text x="150.6" y="230.2">Q4</text>
<text x="261.1" y="229.9">4.7uF</text>
<text x="278.7" y="229.8">100nF</text>
<text x="309" y="228.1">47.5k</text>
<text x="79.9" y="237.3">1k</text>
<text x="351.5" y="237.4">CP2102N-A02-GQFN28R</text>
<text x="86.5" y="242.7">J5</text>
<text x="112.9" y="244">100nF</text>
<text x="112.9" y="240.9">C6</text>
<text x="127.4" y="244">10k</text>
<text x="127.4" y="240.8">R12</text>
<text x="479.8" y="256.8">C13</text>
<text x="552.1" y="255">C7</text>
<text x="479.8" y="259.8">100nF</text>
<text x="552.1" y="258.1">100nF</text>
<text x="260.7" y="292">U3</text>
<text x="431.5" y="294" transform="rotate(-90 431.5 294)">X6511WV-17H-C30D60</text>
<text x="493.3" y="294" transform="rotate(-90 493.3 294)">X6511WV-17H-C30D60</text>
<text x="37.4" y="307.5">SW1</text>
<text x="88.5" y="309.2">10k</text>
<text x="88.5" y="306.1">R13</text>
<text x="209.5" y="309.6">C8</text>
<text x="223.3" y="309.7">C9</text>
<text x="435.3" y="309.6">J1</text>
<text x="472.7" y="309.7">C10</text>
<text x="497.1" y="309.6">J2</text>
<text x="209.5" y="312.8">22uF</text>
<text x="223.3" y="312.8">100nF</text>
<text x="472.7" y="312.8">100nF</text>
<text x="90" y="327.3">C11</text>
<text x="90" y="330.4">100nF</text>
<text x="340" y="334.2">22</text>
<text x="340" y="331.2">R14</text>
<text x="340" y="345.3">R15</text>
<text x="340" y="348.3">22</text>
<text x="37.4" y="362.1">SW2</text>
<text x="256.6" y="370.6">ESP32-WROOM-32E(8MB)</text>
<text x="90" y="382">C12</text>
<text x="90" y="385.1">100nF</text>
</g>
<g font-size="3.2" fill="#00f">
<text x="237.8" y="80.8" transform="rotate(-90 237.8 80.8)">4</text>
<text x="239.5" y="82.2" transform="rotate(-90 239.5 82.2)">TAB</text>
<text x="478.7" y="80">TXD0</text>
<text x="538.7" y="80">RXD</text>
<text x="114.3" y="89.7" transform="rotate(-90 114.3 89.7)">3</text>
<text x="115.7" y="87.3" transform="rotate(-90 115.7 87.3)">3</text>
<text x="117.8" y="89.7" transform="rotate(-90 117.8 89.7)">2</text>
<text x="119.2" y="87.3" transform="rotate(-90 119.2 87.3)">2</text>
<text x="121.4" y="89.7" transform="rotate(-90 121.4 89.7)">1</text>
<text x="122.8" y="87.3" transform="rotate(-90 122.8 87.3)">1</text>
<text x="478.7" y="95.9">RXD0</text>
<text x="538.7" y="95.9">TXD</text>
<text x="538.7" y="104.7">EN</text>
<text x="234.2" y="112.9" transform="rotate(-90 234.2 112.9)">3</text>
<text x="236" y="111.4" transform="rotate(-90 236 111.4)">VIN</text>
<text x="237.8" y="112.9" transform="rotate(-90 237.8 112.9)">2</text>
<text x="239.5" y="111.4" transform="rotate(-90 239.5 111.4)">VOUT(TAB)</text>
<text x="475.2" y="115.3">DTR</text>
<text x="385.6" y="135.2">IO18</text>
<text x="475.2" y="136.5">RTS</text>
<text x="529.9" y="147.1">IO0_BTN</text>
<text x="36.7" y="153.2" transform="rotate(-90 36.7 153.2)">7</text>
<text x="38.1" y="155.7" transform="rotate(-90 38.1 155.7)">EP</text>
<text x="40.2" y="153.2" transform="rotate(-90 40.2 153.2)">6</text>
<text x="41.6" y="155.7" transform="rotate(-90 41.6 155.7)">EP</text>
<text x="50.4" y="159.6">GND</text>
<text x="52.9" y="161.7">4</text>
<text x="52.9" y="158.2">5</text>
<text x="50.4" y="166.7">D+</text>
<text x="50.4" y="163.1">ID</text>
<text x="52.9" y="165.2">3</text>
<text x="155.9" y="164.7">USB_DP</text>
<text x="50.4" y="173.7">VCC</text>
<text x="50.4" y="170.2">D-</text>
<text x="52.9" y="172.3">1</text>
<text x="52.9" y="168.8">2</text>
<text x="155.9" y="168.2">USB_DN</text>
<text x="33.2" y="177.9" transform="rotate(-90 33.2 177.9)">10</text>
<text x="34.6" y="175.5" transform="rotate(-90 34.6 175.5)">EP</text>
<text x="36.7" y="177.9" transform="rotate(-90 36.7 177.9)">8</text>
<text x="38.1" y="175.5" transform="rotate(-90 38.1 175.5)">EP</text>
<text x="40.2" y="177.9" transform="rotate(-90 40.2 177.9)">9</text>
<text x="41.6" y="175.5" transform="rotate(-90 41.6 175.5)">EP</text>
<text x="368.3" y="179.7" transform="rotate(-90 368.3 179.7)">29</text>
<text x="345.5" y="182.9">1</text>
<text x="347" y="184.6">DCD</text>
<text x="369.7" y="180.4" transform="rotate(-90 369.7 180.4)">EP</text>
<text x="390.3" y="184.6">DTR</text>
<text x="391.8" y="182.9">28</text>
<text x="409.2" y="182.4">DTR</text>
<text x="345.5" y="186.4">2</text>
<text x="347" y="188.2">RI/CLK</text>
<text x="390.3" y="191.7">TXD</text>
<text x="390.3" y="188.2">DSR</text>
<text x="391.8" y="189.9">26</text>
<text x="391.8" y="186.4">27</text>
<text x="409.2" y="189.4">TXD</text>
<text x="151.3" y="195.2" transform="rotate(-90 151.3 195.2)">3</text>
<text x="328.8" y="192.9">USB_DP</text>
<text x="328.8" y="196.5">USB_DN</text>
<text x="345.5" y="193.5">4</text>
<text x="345.5" y="197">5</text>
<text x="347" y="195.2">D+</text>
<text x="390.3" y="195.2">RXD</text>
<text x="391.8" y="197">24</text>
<text x="391.8" y="193.5">25</text>
<text x="409.2" y="192.9">RXD</text>
<text x="409.2" y="196.5">RTS</text>
<text x="347" y="198.8">D-</text>
<text x="390.3" y="202.3">CTS</text>
<text x="390.3" y="198.8">RTS</text>
<text x="391.8" y="200.5">23</text>
<text x="142.5" y="204">1</text>
<text x="345.5" y="204">7</text>
<text x="345.5" y="207.6">8</text>
<text x="347" y="205.8">VREGIN</text>
<text x="347" y="209.3">VBUS</text>
<text x="390.3" y="209.3">GPIO.5</text>
<text x="390.3" y="205.8">GPIO.4</text>
<text x="391.8" y="207.6">21</text>
<text x="391.8" y="204">22</text>
<text x="151.3" y="213.6" transform="rotate(-90 151.3 213.6)">2</text>
<text x="345.5" y="211.1">9</text>
<text x="345.5" y="214.6">10</text>
<text x="347" y="212.9">RSTb</text>
<text x="390.3" y="212.9">GPIO.6</text>
<text x="391.8" y="214.6">19</text>
<text x="391.8" y="211.1">20</text>
<text x="142.5" y="219.9" transform="rotate(-90 142.5 219.9)">3</text>
<text x="345.5" y="218.2">11</text>
<text x="345.5" y="221.7">12</text>
<text x="347" y="216.4">NC</text>
<text x="347" y="219.9">SUSPENDb</text>
<text x="390.3" y="219.9">GPIO.1/RXT</text>
<text x="390.3" y="216.4">GPIO.0/TXT</text>
<text x="391.8" y="221.7">17</text>
<text x="391.8" y="218.2">18</text>
<text x="345.5" y="225.2">13</text>
<text x="347" y="223.4">SUSPEND</text>
<text x="347" y="227">CHREN</text>
<text x="390.3" y="227">GPIO.3/WAKEUP</text>
<text x="390.3" y="223.4">GPIO.2/RS485</text>
<text x="391.8" y="225.2">16</text>
<text x="66" y="232.4">IO23</text>
<text x="133.7" y="228.7">1</text>
<text x="345.5" y="228.7">14</text>
<text x="347" y="230.5">CHR1</text>
<text x="390.3" y="230.5">CHR0</text>
<text x="391.8" y="228.7">15</text>
<text x="142.5" y="238.3" transform="rotate(-90 142.5 238.3)">2</text>
<text x="441.1" y="244.6">1</text>
<text x="502.9" y="244.6">1</text>
<text x="90.4" y="248.1">1</text>
<text x="90.4" y="251.7">2</text>
<text x="91.9" y="246.4">1</text>
<text x="91.9" y="249.9">2</text>
<text x="439.7" y="246.4">1</text>
<text x="439.7" y="249.9">2</text>
<text x="441.1" y="248.1">2</text>
<text x="441.1" y="251.7">3</text>
<text x="448.7" y="251.1">EN</text>
<text x="501.4" y="246.4">1</text>
<text x="501.4" y="249.9">2</text>
<text x="502.9" y="248.1">2</text>
<text x="502.9" y="251.7">3</text>
<text x="522.8" y="251.1">IO23</text>
<text x="439.7" y="253.4">3</text>
<text x="439.7" y="257">4</text>
<text x="441.1" y="255.2">4</text>
<text x="448.7" y="254.7">I36</text>
<text x="501.4" y="253.4">3</text>
<text x="501.4" y="257">4</text>
<text x="502.9" y="255.2">4</text>
<text x="522.8" y="254.7">IO22</text>
<text x="439.7" y="260.5">5</text>
<text x="441.1" y="258.7">5</text>
<text x="441.1" y="262.3">6</text>
<text x="448.7" y="258.2">I39</text>
<text x="448.7" y="261.7">I34</text>
<text x="501.4" y="260.5">5</text>
<text x="502.9" y="258.7">5</text>
<text x="502.9" y="262.3">6</text>
<text x="522.8" y="261.7">RXD0</text>
<text x="522.8" y="258.2">TXD0</text>
<text x="439.7" y="264">6</text>
<text x="439.7" y="267.5">7</text>
<text x="441.1" y="265.8">7</text>
<text x="441.1" y="269.3">8</text>
<text x="448.7" y="265.3">I35</text>
<text x="448.7" y="268.8">IO32</text>
<text x="501.4" y="264">6</text>
<text x="501.4" y="267.5">7</text>
<text x="502.9" y="265.8">7</text>
<text x="502.9" y="269.3">8</text>
<text x="522.8" y="265.3">IO21</text>
<text x="439.7" y="271.1">8</text>
<text x="439.7" y="274.6">9</text>
<text x="441.1" y="272.8">9</text>
<text x="448.7" y="272.3">IO33</text>
<text x="448.7" y="275.8">IO25</text>
<text x="501.4" y="271.1">8</text>
<text x="501.4" y="274.6">9</text>
<text x="502.9" y="272.8">9</text>
<text x="522.8" y="272.3">IO19</text>
<text x="522.8" y="275.8">IO18</text>
<text x="439.7" y="278.1">10</text>
<text x="439.7" y="281.7">11</text>
<text x="441.1" y="276.4">10</text>
<text x="441.1" y="279.9">11</text>
<text x="448.7" y="279.4">IO26</text>
<text x="501.4" y="278.1">10</text>
<text x="501.4" y="281.7">11</text>
<text x="502.9" y="276.4">10</text>
<text x="502.9" y="279.9">11</text>
<text x="522.8" y="279.4">IO5</text>
<text x="439.7" y="285.2">12</text>
<text x="441.1" y="283.4">12</text>
<text x="441.1" y="286.9">13</text>
<text x="448.7" y="282.9">IO27</text>
<text x="448.7" y="286.4">IO14</text>
<text x="501.4" y="285.2">12</text>
<text x="502.9" y="283.4">12</text>
<text x="502.9" y="286.9">13</text>
<text x="522.8" y="282.9">IO17</text>
<text x="522.8" y="286.4">IO16</text>
<text x="276.6" y="292.6" transform="rotate(-90 276.6 292.6)">39</text>
<text x="439.7" y="288.7">13</text>
<text x="439.7" y="292.2">14</text>
<text x="441.1" y="290.5">14</text>
<text x="448.7" y="289.9">IO12</text>
<text x="501.4" y="288.7">13</text>
<text x="501.4" y="292.2">14</text>
<text x="502.9" y="290.5">14</text>
<text x="522.8" y="289.9">IO4</text>
<text x="522.8" y="293.5">IO0_CON</text>
<text x="278" y="295.1" transform="rotate(-90 278 295.1)">GND</text>
<text x="439.7" y="295.8">15</text>
<text x="439.7" y="299.3">16</text>
<text x="441.1" y="294">15</text>
<text x="441.1" y="297.5">16</text>
<text x="448.7" y="297">IO13</text>
<text x="501.4" y="295.8">15</text>
<text x="501.4" y="299.3">16</text>
<text x="502.9" y="294">15</text>
<text x="502.9" y="297.5">16</text>
<text x="522.8" y="297">IO2</text>
<text x="240.2" y="304.1">EN</text>
<text x="259.1" y="304.6">3</text>
<text x="259.1" y="301.1">2</text>
<text x="260.6" y="302.8">3V3</text>
<text x="293.3" y="302.8">IO23</text>
<text x="294.7" y="301.1">37</text>
<text x="294.7" y="304.6">36</text>
<text x="312.2" y="304.1">IO22</text>
<text x="312.2" y="300.5">IO23</text>
<text x="439.7" y="302.8">17</text>
<text x="441.1" y="301.1">17</text>
<text x="501.4" y="302.8">17</text>
<text x="502.9" y="301.1">17</text>
<text x="522.8" y="300.5">IO15</text>
<text x="240.2" y="311.1">I39</text>
<text x="240.2" y="307.6">I36</text>
<text x="259.1" y="311.6">5</text>
<text x="260.6" y="306.4">EN</text>
<text x="293.3" y="306.4">IO22</text>
<text x="293.3" y="309.9">TXD0</text>
<text x="294.7" y="308.1">35</text>
<text x="294.7" y="311.6">34</text>
<text x="312.2" y="307.6">TXD0</text>
<text x="312.2" y="311.1">RXD0</text>
<text x="33.5" y="315.2">1</text>
<text x="47.6" y="315.2">2</text>
<text x="101.2" y="315">EN</text>
<text x="240.2" y="314.6">I34</text>
<text x="259.1" y="315.2">6</text>
<text x="260.6" y="316.9">IO34</text>
<text x="260.6" y="313.4">SENSOR_VN</text>
<text x="293.3" y="313.4">RXD0</text>
<text x="293.3" y="316.9">IO21</text>
<text x="294.7" y="315.2">33</text>
<text x="312.2" y="314.6">IO21</text>
<text x="33.5" y="322.2">3</text>
<text x="47.6" y="322.2">4</text>
<text x="240.2" y="321.7">IO32</text>
<text x="240.2" y="318.2">I35</text>
<text x="259.1" y="322.2">8</text>
<text x="259.1" y="318.7">7</text>
<text x="260.6" y="324">IO32</text>
<text x="260.6" y="320.5">IO35</text>
<text x="293.3" y="320.5">NC</text>
<text x="293.3" y="324">IO19</text>
<text x="294.7" y="318.7">32</text>
<text x="294.7" y="322.2">31</text>
<text x="312.2" y="321.7">IO19</text>
<text x="240.2" y="328.8">IO25</text>
<text x="240.2" y="325.2">IO33</text>
<text x="259.1" y="329.3">10</text>
<text x="259.1" y="325.8">9</text>
<text x="260.6" y="327.5">IO33</text>
<text x="293.3" y="327.5">IO18</text>
<text x="294.7" y="325.8">30</text>
<text x="294.7" y="329.3">29</text>
<text x="312.2" y="325.2">IO18</text>
<text x="312.2" y="328.8">IO5</text>
<text x="240.2" y="332.3">IO26</text>
<text x="240.2" y="335.8">IO27</text>
<text x="259.1" y="332.8">11</text>
<text x="260.6" y="334.6">IO26</text>
<text x="260.6" y="331">IO25</text>
<text x="293.3" y="331">IO5</text>
<text x="293.3" y="334.6">IO17</text>
<text x="294.7" y="332.8">28</text>
<text x="312.2" y="335.8">IO16</text>
<text x="312.2" y="332.3">IO17</text>
<text x="357" y="335.8">IO0_CON</text>
<text x="240.2" y="339.3">IO14</text>
<text x="259.1" y="339.9">13</text>
<text x="259.1" y="336.3">12</text>
<text x="260.6" y="341.6">IO14</text>
<text x="260.6" y="338.1">IO27</text>
<text x="293.3" y="338.1">IO16</text>
<text x="293.3" y="341.6">IO4</text>
<text x="294.7" y="336.3">27</text>
<text x="294.7" y="339.9">26</text>
<text x="312.2" y="339.3">IO4</text>
<text x="240.2" y="342.9">IO12</text>
<text x="259.1" y="343.4">14</text>
<text x="260.6" y="345.2">IO12</text>
<text x="293.3" y="345.2">IO0</text>
<text x="294.7" y="343.4">25</text>
<text x="294.7" y="346.9">24</text>
<text x="312.2" y="342.9">IO0</text>
<text x="312.2" y="346.4">IO2</text>
<text x="240.2" y="349.9">IO13</text>
<text x="259.1" y="354">17</text>
<text x="259.1" y="350.4">16</text>
<text x="260.6" y="352.2">IO13</text>
<text x="293.3" y="348.7">IO2</text>
<text x="293.3" y="352.2">IO15</text>
<text x="294.7" y="350.4">23</text>
<text x="294.7" y="354">22</text>
<text x="312.2" y="349.9">IO15</text>
<text x="357" y="349.9">IO0_BTN</text>
<text x="259.1" y="357.5">18</text>
<text x="260.6" y="359.3">NC</text>
<text x="260.6" y="355.7">NC</text>
<text x="293.3" y="355.7">NC</text>
<text x="293.3" y="359.3">NC</text>
<text x="294.7" y="357.5">21</text>
<text x="259.1" y="361">19</text>
<text x="260.6" y="362.8">NC</text>
<text x="293.3" y="362.8">NC</text>
<text x="294.7" y="361">20</text>
<text x="33.5" y="369.9">1</text>
<text x="47.6" y="369.9">2</text>
<text x="101.2" y="369.3">IO0_BTN</text>
<text x="33.5" y="376.9">3</text>
<text x="47.6" y="376.9">4</text>
</g>
<g font-size="3.2">
<text x="241.3" y="112.9" transform="rotate(-90 241.3 112.9)">1</text>
<text x="243.1" y="111.4" transform="rotate(-90 243.1 111.4)">ADJ(GND)</text>
<text x="345.5" y="189.9">3</text>
<text x="347" y="191.7">GND</text>
<text x="259.1" y="297.5">1</text>
<text x="260.6" y="299.3">GND</text>
<text x="293.3" y="299.3">GND</text>
<text x="294.7" y="297.5">38</text>
<text x="259.1" y="346.9">15</text>
<text x="260.6" y="348.7">GND</text>
</g>
<g font-size="3.2" fill="#f00">
<text x="345.5" y="200.5">6</text>
<text x="347" y="202.3">VDD</text>
<text x="259.1" y="308.1">4</text>
<text x="260.6" y="309.9">SENSOR_VP</text>
</g>
<g font-size="1.8" fill="#000080">
<text x="230.5" y="103.5" transform="rotate(-90 230.5 103.5)">AMS1117-3.3_C347222</text>
<text x="340.4" y="120.5">0805G (Green)</text>
<text x="398.6" y="120.5">FC-2012HRK-620D</text>
<text x="88.8" y="199.5" transform="rotate(-90 88.8 199.5)">LESD5D5.0CT1G</text>
<text x="102.9" y="199.5" transform="rotate(-90 102.9 199.5)">LESD5D5.0CT1G</text>
<text x="118.8" y="199.5" transform="rotate(-90 118.8 199.5)">LESD5D5.0CT1G</text>
<text x="159.5" y="208.7">2N7002T-7-F</text>
<text x="150.6" y="233.4">2N7002T-7-F</text>
<text x="81.7" y="256" transform="rotate(-90 81.7 256)">DZ127R-11-02-25</text>
<text x="36.4" y="332.1">PTS645SH50SMTR92LFS</text>
<text x="36.4" y="386.7">PTS645SH50SMTR92LFS</text>
</g>
</svg>
